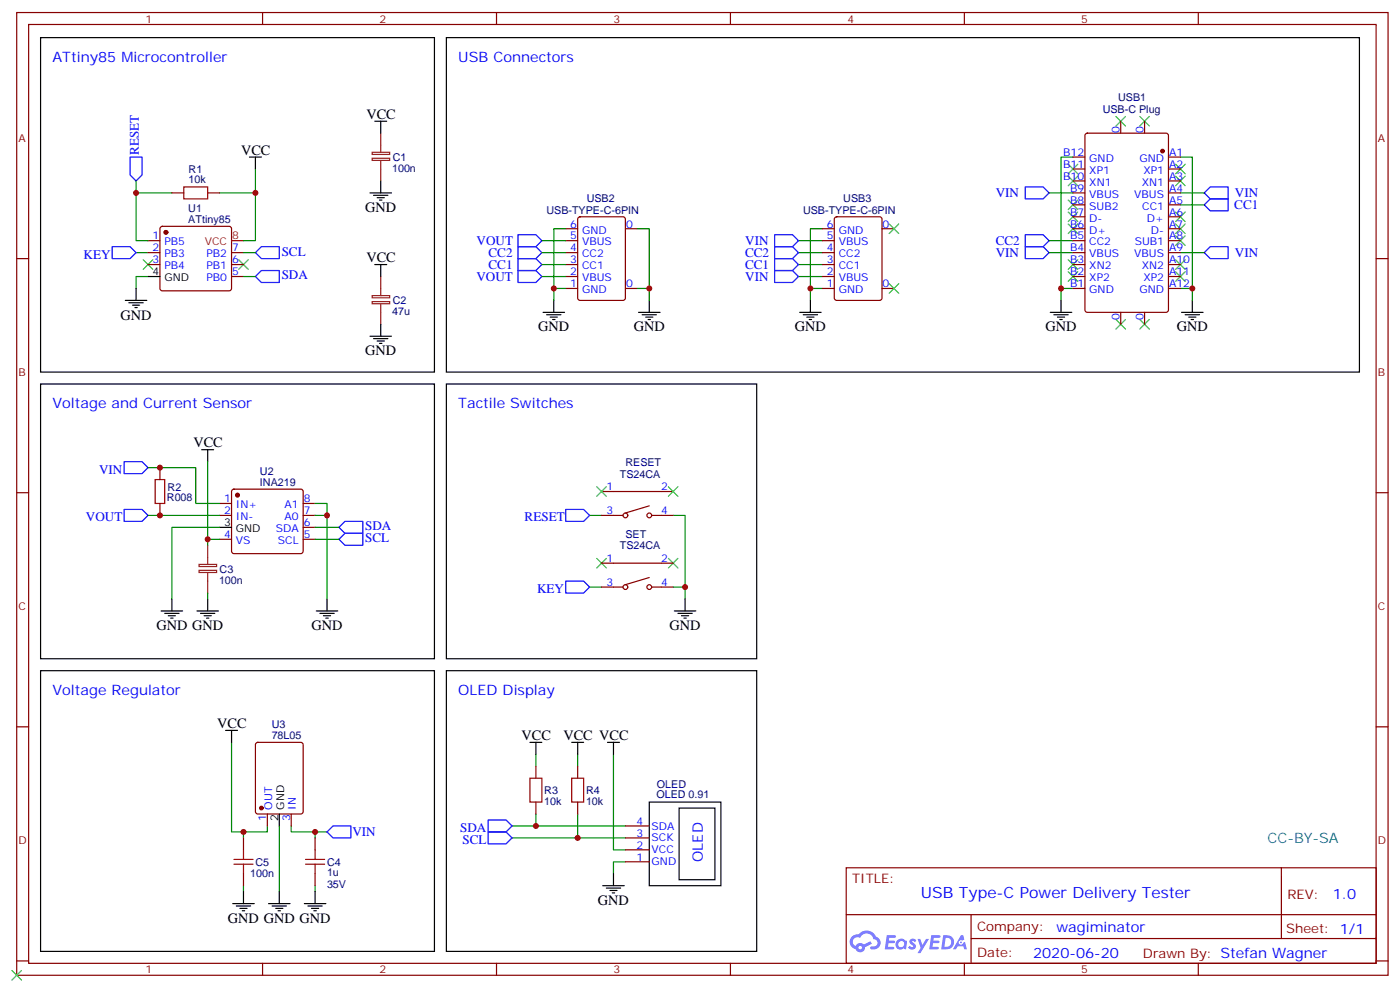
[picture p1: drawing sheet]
<svg xmlns="http://www.w3.org/2000/svg" width="414mm" height="293mm" viewBox="0 0 414 293" stroke-linecap="round" stroke-linejoin="round" font-family="sans-serif">
<g fill="none" stroke="#870000" stroke-width=".35">
<path d="M4.9 3.7h405.4v284.3h-405.4zM8.5 7.2h398.3v277.3h-398.3zM77.6 3.7v3.5M146.8 3.7v3.5M215.9 3.7v3.5M285 3.7v3.5M354.2 3.7v3.5M4.9 76.4h3.6M406.8 76.4h3.5M4.9 145.5h3.6M406.8 145.5h3.5M4.9 214.7h3.6"/>
<path d="M406.8 214.7h3.5M250.1 256.3h156.7v28.2h-156.7zM378.7 256.3l.1 20.9M250.2 270.1h156.4M287 277.2h119.6M287 270.1v14.2M4.9 283.8h3.6M77.6 284.5v3.5M146.8 284.5v3.5M215.9 284.5v3.5M285 284.5v3.5M354.2 284.5v3.5"/>
<path d="M406.8 283.8h3.5"/>
</g>
<g fill="#5487ff">
<path d="M269.1 277.5a1.22 1.22 0 0 1 1.7 .2l-.4 .6a.47 .47 0 0 0-.3-.4 .47 .47 0 0 0-.5 .2l.2 .2a1.14 1.14 0 0 1 .7 1.8 1.14 1.14 0 0 1-1.9 0l-.2-.2 .5-.6 .7 .5a.29 .29 0 0 0 .4-.3 .29 .29 0 0 0-.3-.3 1.04 1.04 0 0 1-.6-1.7z"/>
<path d="M262.1 276.2h2.4l.3 .2-.1 .5-1.9 .1-.1 .8h1.5l.4 .4-.4 .4h-1.6l-.2 1.1h1.8l.1 .3-.1 .3-2.7 .1z"/>
<path d="M275.3 276.2h2.3l.3 .2-.1 .5-1.8 .1-.1 .8h1.5l.3 .4-.4 .4-1.5-.1-.2 1.1 1.7 .1 .2 .3-.2 .3-2.6 .1z"/>
<path d="M284 276.2h.7l.3 1.3-.6 .3a.69 .69 0 0 0-1 .3 .69 .69 0 0 0 .5 .9 .69 .69 0 0 0 .8-.6l.5-.2 .6 2.2h-.8l-.2-.9h-1.8l-.4 .9h-.9z"/>
<path d="M271.2 277.3h.8l.6 1.8 1.1-1.8h.9l-2.5 4.2h-.9l.9-1.5z"/>
<path d="M278.8 276.2l-.6 4.2h1.4a2.11 2.11 0 0 0 2.4-2.1 2.11 2.11 0 0 0-2.5-2.1zM279.5 277a1.39 1.39 0 0 1 1.7 1.4 1.39 1.39 0 0 1-1.8 1.2h-.3z"/>
<path d="M265.1 277.8a1.54 1.54 0 0 0-.1 2.2 1.54 1.54 0 0 0 2.2 .1l.6 .3 .3-2.3-.2-.3h-.4a1.49 1.49 0 0 0-2.4 0zM265.4 278.8a.94 .94 0 0 1 1.8 0 .94 .94 0 0 1-1.8 0z"/>
<path d="M251.8 276.6a2.18 2.18 0 0 0 1.1 3.7 1.44 1.44 0 0 0 1.6 .9 1.44 1.44 0 0 0 1.2-1.4l2-1.1-.4-.7-2 1a1.47 1.47 0 0 0-2.4 .4 1.39 1.39 0 0 1-.7-1.9 1.39 1.39 0 0 1 2-.5 2.12 2.12 0 0 1 2.2-1.3 2.12 2.12 0 0 1 1.9 1.7 1.14 1.14 0 0 1 1.1 1.4 1.14 1.14 0 0 1-1.7 .7 .43 .43 0 0 0-.5 .4 .43 .43 0 0 0 .4 .5 1.98 1.98 0 0 0 2.5-1.2 1.98 1.98 0 0 0-1.2-2.6 3.1 3.1 0 0 0-5.3-.6l-.8 .1zM253.7 279.9a.55 .55 0 0 1 1.1 0 .55 .55 0 0 1-1.1 0z"/>
<circle cx="284" cy="278.3" r=".26"/>
</g>
<g fill="none" stroke="#008700" stroke-width=".35">
<path d="M40.2 53.4v3.6M50.8 57h-10.6v14.1h3.5M64.9 57h10.6M75.5 49.9v21.2h-3.5M310.1 57h7M317.1 46.4h-3.5v42.3M348.9 46.4h3.5v42.3M348.9 57h7.1M40.2 74.6h3.5M72 74.6h3.5M160.2 74.6h7M160.2 71.1h7"/>
<path d="M160.2 78.1h7M167.2 67.6h-3.5v17.6M188.4 67.6h3.5v21.1M236 74.6h7.1M236 71.1h7.1M236 78.1h7.1M243.1 67.6h-3.6v17.6M310.1 74.6h7M310.1 71.1h7M348.9 74.6h7.1M348.9 60.5h7.1M43.7 81.7h-3.5v3.5"/>
<path d="M72 81.7h3.5M160.2 81.7h7M167.2 85.2h-3.5v3.5M188.4 85.2h3.5M236 81.7h7.1M243.1 85.2h-3.6v3.5M313.6 85.2h3.5M348.9 85.2h3.5M43.7 138.1h14.2v10.6h7M61.4 136.3v23h3.5M43.7 152.2h21.2M61.4 159.3v1.7"/>
<path d="M64.9 155.8h-14.1v21.1M93.1 148.7h3.6v28.2M93.1 152.2h3.6M93.1 155.8h7.1M93.1 159.3h7.1M174.3 152.2h3.5M199 152.2h3.5v21.2M61.4 175.2v1.7M174.3 173.4h3.5M199 173.4h3.5v3.5M68.4 219.3v26.4h10.6v-1.8M158.4 222.8v3.5"/>
<path d="M170.7 222.8v3.5M181.3 222.8v28.2h3.6M72 245.7v1.8M82.5 243.9v19.4M86.1 243.9v1.8h10.6M93.1 245.7v1.8M151.3 243.9h33.6M151.3 247.5h33.6M158.4 240.4v3.5M170.7 240.4v7.1M184.9 254.5h-3.6v3.6M72 261.6v1.7"/>
<path d="M93.1 261.6v1.7"/>
</g>
<g fill="none" stroke="#000" stroke-width=".35">
<path d="M12 11.1h116.4v98.8h-116.4zM131.9 11.1h269.9v98.8h-269.9zM110.8 35.8h3.5M112.5 35.8v3.5M73.7 46.4h3.6M75.5 46.4v3.5M109.4 57h6.3M110.4 57.7h4.3M111.5 58.4h2.1M112.2 59.1h.7M112.5 53.4v3.6M110.8 78.1h3.5"/>
<path d="M112.5 78.1v3.6M37 88.7h6.4M38.1 89.4h4.2M39.2 90.1h2.1M39.9 90.8h.7M40.2 85.2v3.5M43.7 81.7h3.6M109.4 99.3h6.3M112.5 95.8v3.5M160.5 92.3h6.4M161.6 93h4.2M162.6 93.7h2.1"/>
<path d="M163.3 94.4h.7M163.7 88.7v3.6M188.7 92.3h6.4M189.8 93h4.2M190.9 93.7h2.1M191.6 94.4h.7M191.9 88.7v3.6M236.4 92.3h6.3M237.4 93h4.3M238.5 93.7h2.1M239.2 94.4h.7M239.5 88.7v3.6"/>
<path d="M310.4 92.3h6.4M311.5 93h4.2M312.6 93.7h2.1M313.3 94.4h.7M313.6 88.7v3.6M349.2 92.3h6.4M350.3 93h4.2M351.4 93.7h2.1M352.1 94.4h.7M352.4 88.7v3.6M12 113.4h116.4v81.2h-116.4zM110.4 100h4.3"/>
<path d="M111.5 100.7h2.1M112.2 101.4h.7M131.9 113.4h91.8v81.2h-91.8zM59.6 132.8h3.5M61.4 132.8v3.5M64.9 155.8h3.5M50.8 176.9v3.5M61.4 176.9v3.5M96.7 176.9v3.5M202.5 176.9v3.5M12 198.1h116.4v82.9h-116.4zM47.6 180.4h6.4"/>
<path d="M48.7 181.2h4.2M49.7 181.9h2.2M50.4 182.6h.8M58.2 180.4h6.4M59.3 181.2h4.2M60.3 181.9h2.1M61 182.6h.7M93.5 180.4h6.3M94.5 181.2h4.3M95.6 181.9h2.1M96.3 182.6h.7M131.9 198.1h91.8v82.9h-91.8z"/>
<path d="M199.3 180.4h6.4M200.4 181.2h4.2M201.4 181.9h2.2M202.1 182.6h.7M66.7 215.7h3.5M68.4 215.7v3.6M156.6 219.3h3.6M158.4 219.3v3.5M169 219.3h3.5M170.7 219.3v3.5M179.6 219.3h3.5M181.3 219.3v3.5"/>
<path d="M191.9 236.9h21.2v24.7h-21.2zM200.7 238.7h10.6v21.1h-10.6zM82.5 240.4v3.5M181.3 258.1v3.5M68.8 266.9h6.3M69.8 267.6h4.3M70.9 268.3h2.1M71.6 269h.7M72 263.3v3.6M79.4 266.9h6.3M80.4 267.6h4.3M81.5 268.3h2.1"/>
<path d="M82.2 269h.7M82.5 263.3v3.6M90 266.9h6.3M91 267.6h4.2M92.1 268.3h2.1M92.8 269h.7M93.1 263.3v3.6M178.2 261.6h6.3M179.2 262.3h4.2M180.3 263h2.1M181 263.7h.7"/>
</g>
<path d="M54.3 55.2h7.1v3.5h-7.1zM45.9 141.6h2.8v7.1h-2.8zM156.6 229.8h3.6v7.1h-3.6zM169 229.8h3.5v7.1h-3.5zM69.1 253.8h5.7M69.1 255.2h5.7M72 251v2.8M72 255.2v2.9M90.3 253.8h5.7M90.3 255.2h5.7M93.1 251v2.8M93.1 255.2v2.9" fill="none" stroke="#a10000" stroke-width=".35"/>
<g fill="none" stroke="#870000" stroke-width=".35">
<path d="M320.9 39.5l.5-.2h23.3l.6 .5 .1 51.7-.5 .7-23.5 .1-.7-.5v-51.8zM331.3 35.8v3.5M338.3 35.8v3.5M50.8 57h3.5M61.4 57h3.5M317.1 57h3.6M317.1 46.4h3.6M317.1 49.9h3.6M317.1 53.4h3.6M345.4 57h3.5M345.4 46.4h3.5M345.4 49.9h3.5"/>
<path d="M345.4 53.4h3.5M43.7 71.1h3.6M43.7 74.6h3.6M43.7 78.1h3.6M47.5 67.1l.5-.2h19.7l.5 .2 .2 .5v17.6l-.2 .5-.5 .2h-19.7l-.5-.2-.2-.5v-17.6zM68.4 74.6h3.6M68.4 78.1h3.6M167.2 71.1h3.5M167.2 74.6h3.5M167.2 78.1h3.5M167.2 67.6h3.5M171 64.2l.4-.2h12.7l.7 .5 .1 23.5-.5 .7h-13l-.6-.4-.1-23.6z"/>
<path d="M184.9 67.6h3.5M243.1 71.1h3.5M243.1 74.6h3.5M243.1 78.1h3.5M243.1 67.6h3.5M246.8 64.2l.5-.2h12.7l.6 .5 .1 23.5-.5 .7h-12.9l-.7-.4v-23.6zM260.7 67.6h3.5M317.1 71.1h3.6M317.1 74.6h3.6M317.1 78.1h3.6M317.1 67.6h3.6M317.1 60.5h3.6"/>
<path d="M317.1 64h3.6M345.4 71.1h3.5M345.4 74.6h3.5M345.4 78.1h3.5M345.4 67.6h3.5M345.4 60.5h3.5M345.4 64h3.5M68.4 81.7h3.6M167.2 81.7h3.5M167.2 85.2h3.5M184.9 85.2h3.5M243.1 81.7h3.5"/>
<path d="M243.1 85.2h3.5M260.7 85.2h3.5M317.1 81.7h3.6M317.1 85.2h3.6M331.3 92.3v3.5M338.3 92.3v3.5M345.4 81.7h3.5M345.4 85.2h3.5M47.3 138.1v3.5M47.3 148.7v3.5M64.9 152.2h3.5M64.9 148.7h3.5"/>
<path d="M64.9 159.3h3.5M68.7 144.7l.4-.2h19.8l.5 .2 .2 .5v17.6l-.2 .5-.5 .2h-19.8l-.5-.2-.2-.5v-17.6zM89.6 152.2h3.5M89.6 148.7h3.5M89.6 159.3h3.5M89.6 155.8h3.5M177.8 152.2h6.3M177.8 145.2h21.2M191.9 149.4l-7 2.1M192.6 152.2h6.4M177.8 173.4h6.3M177.8 166.3h21.2"/>
<path d="M191.9 170.6l-7 2.1M192.6 173.4h6.4M75.7 219.5l.5-.2h12.7l.7 .4v20l-.5 .7h-12.9l-.7-.4v-20zM158.4 226.3v3.5M158.4 236.9v3.5M170.7 226.3v3.5M170.7 236.9v3.5M72 247.5v3.5M72 258.1v3.5M79 240.4v3.5M86.1 240.4v3.5M93.1 247.5v3.5"/>
<path d="M93.1 258.1v3.5M184.9 254.5h7M184.9 251h7M184.9 247.5h7M184.9 243.9h7"/>
<circle cx="184.9" cy="152.2" r=".71"/>
<circle cx="191.9" cy="152.2" r=".71"/>
<circle cx="184.9" cy="173.4" r=".71"/>
<circle cx="191.9" cy="173.4" r=".71"/>
</g>
<g fill="none" stroke="#3c3" stroke-width=".35">
<path d="M329.8 34.4l2.9 2.8M332.7 34.4l-2.9 2.8M336.9 34.4l2.8 2.8M339.7 34.4l-2.8 2.8M315.7 59.1l2.9 2.8M315.7 52l2.9 2.9M315.7 48.5l2.9 2.8M318.6 48.5l-2.9 2.8M318.6 59.1l-2.9 2.8M318.6 52l-2.9 2.9M347.5 52l2.8 2.9M347.5 48.5l2.8 2.8"/>
<path d="M350.3 48.5l-2.8 2.8M350.3 52l-2.8 2.9M42.3 76.7l2.9 2.9M45.2 76.7l-2.9 2.9M70.6 76.7l2.8 2.9M73.4 76.7l-2.8 2.9M262.8 66.1l2.8 2.9M265.6 66.1l-2.8 2.9M315.7 76.7l2.9 2.9M315.7 66.1l2.9 2.9M315.7 62.6l2.9 2.8M318.6 76.7l-2.9 2.9"/>
<path d="M318.6 66.1l-2.9 2.9M318.6 62.6l-2.9 2.8M347.5 62.6l2.8 2.8M347.5 66.1l2.8 2.9M347.5 69.7l2.8 2.8M347.5 76.7l2.8 2.9M350.3 76.7l-2.8 2.9M350.3 62.6l-2.8 2.8M350.3 66.1l-2.8 2.9M350.3 69.7l-2.8 2.8M262.8 83.8l2.8 2.8M265.6 83.8l-2.8 2.8"/>
<path d="M315.7 80.3l2.9 2.8M318.6 80.3l-2.9 2.8M329.8 94.4l2.9 2.8M332.7 94.4l-2.9 2.8M336.9 94.4l2.8 2.8M339.7 94.4l-2.8 2.8M347.5 80.3l2.8 2.8M350.3 80.3l-2.8 2.8M176.4 143.8l2.8 2.8M179.2 143.8l-2.8 2.8M197.6 143.8l2.8 2.8M200.4 143.8l-2.8 2.8"/>
<path d="M176.4 164.9l2.8 2.8M179.2 164.9l-2.8 2.8M197.6 164.9l2.8 2.8M200.4 164.9l-2.8 2.8M3.5 286.6l2.8 2.9M6.3 286.6l-2.8 2.9"/>
</g>
<g fill="none" stroke="#00f" stroke-width=".35">
<path d="M38.5 46.4h3.5v5.3l-1.8 1.7-1.7-1.7zM303 55.2h5.3l1.8 1.8-1.8 1.7h-5.3zM356 57l1.7-1.8h5.3v3.5h-5.3zM33.2 72.8h5.3l1.7 1.8-1.7 1.8h-5.3zM77.3 72.8h5.2v3.6h-5.2l-1.8-1.8zM153.1 69.3h5.3l1.8 1.8-1.8 1.7h-5.3zM153.1 72.8h5.3l1.8 1.8-1.8 1.8h-5.3zM153.1 76.4h5.3l1.8 1.7-1.8 1.8h-5.3zM153.1 79.9h5.3l1.8 1.8-1.8 1.7h-5.3zM229 79.9h5.2l1.8 1.8-1.8 1.7h-5.2zM229 76.4h5.2l1.8 1.7-1.8 1.8h-5.2zM229 72.8h5.2l1.8 1.8-1.8 1.8h-5.2z"/>
<path d="M229 69.3h5.2l1.8 1.8-1.8 1.7h-5.2zM303 69.3h5.3l1.8 1.8-1.8 1.7h-5.3zM303 72.8h5.3l1.8 1.8-1.8 1.8h-5.3zM356 60.5l1.7-1.8h5.3v3.6h-5.3zM356 74.6l1.7-1.8h5.3v3.6h-5.3zM75.5 81.7l1.8-1.8h5.2v3.5h-5.2zM36.7 136.3h5.3l1.7 1.8-1.7 1.8h-5.3zM36.7 150.5h5.3l1.7 1.7-1.7 1.8h-5.3zM100.2 159.3l1.8-1.8h5.2v3.5h-5.2zM100.2 155.8l1.8-1.8h5.2v3.5h-5.2zM167.2 150.5h5.3l1.8 1.7-1.8 1.8h-5.3zM167.2 171.6h5.3l1.8 1.8-1.8 1.8h-5.3z"/>
<path d="M96.7 245.7l1.7-1.8h5.3v3.6h-5.3zM144.3 242.2h5.3l1.7 1.7-1.7 1.8h-5.3zM144.3 245.7h5.3l1.7 1.8-1.7 1.7h-5.3z"/>
</g>
<g fill="#870000" stroke="#870000" stroke-width=".35">
<circle cx="70.2" cy="146.2" r=".53"/>
<circle cx="49" cy="68.6" r=".53"/>
<circle cx="77.3" cy="238.7" r=".53"/>
<circle cx="343.6" cy="44.6" r=".53"/>
</g>
<path d="M112.5 39.3v5.7M110 46.7h5.2v.7h-5.2zM110 45h5.2v.6h-5.2zM112.5 47.4v6M110 89.1h5.2v.6h-5.2zM110 87.3h5.2v.6h-5.2zM112.5 81.7v5.6M112.5 89.8v6M58.8 168.5h5.2v.6h-5.2zM58.8 166.7h5.2v.6h-5.2zM61.4 161v5.7M61.4 169.2v6" fill="none" stroke="#8c2424" stroke-width=".35"/>
<path d="M68.4 71.1h3.6" fill="none" stroke="#f00" stroke-width=".35"/>
<g fill="#c00">
<circle cx="239.5" cy="85.2" r=".88"/>
<circle cx="191.9" cy="85.2" r=".88"/>
<circle cx="72" cy="245.7" r=".88"/>
<circle cx="93.1" cy="245.7" r=".88"/>
<circle cx="163.7" cy="85.2" r=".88"/>
<circle cx="170.7" cy="247.5" r=".88"/>
<circle cx="158.4" cy="243.9" r=".88"/>
<circle cx="61.4" cy="159.3" r=".88"/>
<circle cx="47.3" cy="152.2" r=".88"/>
<circle cx="47.3" cy="138.1" r=".88"/>
<circle cx="96.7" cy="152.2" r=".88"/>
<circle cx="40.2" cy="57" r=".88"/>
<circle cx="75.5" cy="57" r=".88"/>
<circle cx="202.5" cy="173.4" r=".88"/>
<circle cx="352.4" cy="85.2" r=".88"/>
<circle cx="313.6" cy="85.2" r=".88"/>
</g>
<text font-size="4.6" fill="#00f" x="272.2" y="265.3">USB Type-C Power Delivery Tester</text>
<g font-size="4.2" fill="#00f">
<text x="15.5" y="18.2">ATtiny85 Microcontroller</text>
<text x="135.5" y="18.2">USB Connectors</text>
<text x="15.5" y="120.5">Voltage and Current Sensor</text>
<text x="135.5" y="120.5">Tactile Switches</text>
<text x="15.5" y="205.1">Voltage Regulator</text>
<text x="135.5" y="205.1">OLED Display</text>
<text x="207.8" y="254.5" transform="rotate(-90 207.8 254.5)">OLED</text>
<text x="393.9" y="265.6">1.0</text>
<text x="312.3" y="275.1">wagiminator</text>
<text x="305.4" y="282.9">2020-06-20</text>
</g>
<g font-size="4.2">
<text x="108.3" y="35.1">VCC</text>
<text x="71.3" y="45.7">VCC</text>
<text x="107.9" y="62.6">GND</text>
<text x="108.3" y="77.4">VCC</text>
<text x="35.6" y="94.4">GND</text>
<text x="159.1" y="97.9">GND</text>
<text x="187.3" y="97.9">GND</text>
<text x="234.9" y="97.9">GND</text>
<text x="309" y="97.9">GND</text>
<text x="347.8" y="97.9">GND</text>
<text x="107.9" y="105">GND</text>
<text x="57.1" y="132.1">VCC</text>
<text x="46.2" y="186.1">GND GND</text>
<text x="92.1" y="186.1">GND</text>
<text x="197.9" y="186.1">GND</text>
<text x="64.2" y="215">VCC</text>
<text x="154.2" y="218.5">VCC</text>
<text x="166.5" y="218.5">VCC VCC</text>
<text x="176.7" y="267.2">GND</text>
<text x="67.4" y="272.5">GND GND GND</text>
</g>
<text font-size="4.2" fill="#0099b0" x="374.6" y="248.9">CC-BY-SA</text>
<g font-size="3.9" fill="#00f">
<text x="41.1" y="45.7" transform="rotate(-90 41.1 45.7)">RESET</text>
<text x="294.3" y="58.3">VIN</text>
<text x="365" y="58.3">VIN</text>
<text x="364.8" y="61.8">CC1</text>
<text x="24.7" y="76.4">KEY</text>
<text x="83.3" y="75.5">SCL</text>
<text x="140.9" y="72.4">VOUT</text>
<text x="144.4" y="75.9">CC2</text>
<text x="220.2" y="75.9">CC2</text>
<text x="220.3" y="72.3">VIN</text>
<text x="294.3" y="72.4">CC2</text>
<text x="294.3" y="75.9">VIN</text>
<text x="365" y="75.9">VIN</text>
<text x="83.3" y="82.5">SDA</text>
<text x="140.8" y="82.9">VOUT</text>
<text x="144.4" y="79.5">CC1</text>
<text x="220.2" y="79.5">CC1</text>
<text x="220.3" y="82.9">VIN</text>
<text x="29.3" y="139.9">VIN</text>
<text x="25.4" y="154">VOUT</text>
<text x="155.1" y="153.8">RESET</text>
<text x="107.9" y="160.2">SCL</text>
<text x="107.9" y="156.7">SDA</text>
<text x="158.7" y="175">KEY</text>
<text x="136" y="245.6">SDA</text>
<text x="104.1" y="247">VIN</text>
<text x="136.7" y="249.1">SCL</text>
</g>
<g font-size="3.9" fill="#800">
<text x="251.9" y="260.9">TITLE:</text>
<text x="380.5" y="265.6">REV:</text>
<text x="288.8" y="275.1">Company:</text>
<text x="380.2" y="275.7">Sheet: 1/1</text>
<text x="288.8" y="282.8">Date:</text>
<text x="337.8" y="282.8">Drawn By: Stefan Wagner</text>
</g>
<g font-size="3.2" fill="#800">
<text x="43" y="6.7">1</text>
<text x="112.2" y="6.7">2</text>
<text x="181.3" y="6.7">3</text>
<text x="250.5" y="6.7">4</text>
<text x="319.6" y="6.7">5</text>
<text x="5.5" y="41.8">A</text>
<text x="407.3" y="41.8">A</text>
<text x="5.5" y="110.9">B</text>
<text x="407.3" y="110.9">B</text>
<text x="5.5" y="180.1">C</text>
<text x="407.3" y="180.1">C</text>
<text x="5.5" y="249.2">D</text>
<text x="407.3" y="249.2">D</text>
<text x="43" y="287.5">1</text>
<text x="112.2" y="287.5">2</text>
<text x="181.3" y="287.5">3</text>
<text x="250.5" y="287.5">4</text>
<text x="319.6" y="287.5">5</text>
</g>
<g font-size="3.2" fill="#000080">
<text x="330.5" y="29.9">USB1</text>
<text x="325.9" y="33.5">USB-C Plug</text>
<text x="116.1" y="47.5">C1</text>
<text x="55.8" y="51">R1</text>
<text x="115.9" y="50.7">100n</text>
<text x="55.7" y="54.2">10k</text>
<text x="173.4" y="59.6">USB2</text>
<text x="249.3" y="59.6">USB3</text>
<text x="55.7" y="65.8">ATtiny85</text>
<text x="55.7" y="62.6">U1</text>
<text x="161.5" y="63.1">USB-TYPE-C-6PIN</text>
<text x="237.4" y="63.1">USB-TYPE-C-6PIN</text>
<text x="116.1" y="89.9">C2</text>
<text x="115.9" y="93">47u</text>
<text x="184.9" y="137.6">RESET</text>
<text x="76.8" y="143.4">INA219</text>
<text x="76.8" y="140.2">U2</text>
<text x="183.2" y="141.1">TS24CA</text>
<text x="49.3" y="148.1">R008</text>
<text x="49.5" y="144.9">R2</text>
<text x="184.9" y="158.8">SET</text>
<text x="183.2" y="162.3">TS24CA</text>
<text x="64.7" y="172.4">100n</text>
<text x="64.9" y="169.2">C3</text>
<text x="80.3" y="215">U3</text>
<text x="80.3" y="218.2">78L05</text>
<text x="194.2" y="232.7">OLED</text>
<text x="160.9" y="237.7">10k</text>
<text x="160.9" y="234.5">R3</text>
<text x="173.2" y="237.7">10k</text>
<text x="173.2" y="234.5">R4</text>
<text x="194" y="235.8">OLED 0.91</text>
<text x="75.5" y="255.7">C5</text>
<text x="96.7" y="255.7">C4</text>
<text x="74" y="258.9">100n</text>
<text x="96.7" y="262.3">35V</text>
<text x="96.7" y="258.8">1u</text>
</g>
<g font-size="3.2" fill="#00f">
<text x="330.9" y="39.2" transform="rotate(-90 330.9 39.2)">0</text>
<text x="338" y="39.2" transform="rotate(-90 338 39.2)">0</text>
<text x="314.3" y="46">B12</text>
<text x="322" y="47.8">GND</text>
<text x="336.8" y="47.8">GND</text>
<text x="345.5" y="46">A1</text>
<text x="314.3" y="49.6">B11</text>
<text x="314.3" y="53.1">B10</text>
<text x="322" y="51.3">XP1</text>
<text x="338" y="51.3">XP1</text>
<text x="345.5" y="49.6">A2</text>
<text x="345.5" y="53.1">A3</text>
<text x="316.3" y="56.6">B9</text>
<text x="322" y="58.4">VBUS</text>
<text x="322" y="54.9">XN1</text>
<text x="335.2" y="58.4">VBUS</text>
<text x="337.5" y="54.9">XN1</text>
<text x="345.5" y="56.6">A4</text>
<text x="316.3" y="60.1">B8</text>
<text x="316.3" y="63.7">B7</text>
<text x="322" y="61.9">SUB2</text>
<text x="322" y="65.4">D-</text>
<text x="337.6" y="61.9">CC1</text>
<text x="339" y="65.4">D+</text>
<text x="345.5" y="60.1">A5</text>
<text x="345.5" y="63.7">A6</text>
<text x="45.1" y="70.7">1</text>
<text x="168.6" y="70.7">5</text>
<text x="168.6" y="67.2">6</text>
<text x="172" y="69">GND</text>
<text x="185" y="67.2">0</text>
<text x="244.4" y="70.7">5</text>
<text x="244.4" y="67.2">6</text>
<text x="247.9" y="69">GND</text>
<text x="260.9" y="67.2">0</text>
<text x="316.3" y="67.2">B6</text>
<text x="316.3" y="70.7">B5</text>
<text x="322" y="69">D+</text>
<text x="340.2" y="69">D-</text>
<text x="345.5" y="67.2">A7</text>
<text x="345.5" y="70.7">A8</text>
<text x="45.1" y="74.3">2</text>
<text x="45.1" y="77.8">3</text>
<text x="48.6" y="72.5">PB5</text>
<text x="48.6" y="76">PB3</text>
<text x="61" y="76">PB2</text>
<text x="68.6" y="77.8">6</text>
<text x="68.6" y="74.3">7</text>
<text x="168.6" y="77.8">3</text>
<text x="168.6" y="74.3">4</text>
<text x="172" y="76">CC2</text>
<text x="172" y="72.5">VBUS</text>
<text x="244.4" y="77.8">3</text>
<text x="244.4" y="74.3">4</text>
<text x="247.9" y="76">CC2</text>
<text x="247.9" y="72.5">VBUS</text>
<text x="316.3" y="74.3">B4</text>
<text x="316.3" y="77.8">B3</text>
<text x="322" y="72.5">CC2</text>
<text x="322" y="76">VBUS</text>
<text x="335.2" y="76">VBUS</text>
<text x="335.4" y="72.5">SUB1</text>
<text x="345.5" y="74.3">A9</text>
<text x="345.5" y="77.8">A10</text>
<text x="48.6" y="79.6">PB4</text>
<text x="61" y="83.1">PB0</text>
<text x="61" y="79.6">PB1</text>
<text x="68.6" y="81.3">5</text>
<text x="168.6" y="81.3">2</text>
<text x="172" y="83.1">VBUS</text>
<text x="172" y="79.6">CC1</text>
<text x="244.4" y="81.3">2</text>
<text x="247.9" y="83.1">VBUS</text>
<text x="247.9" y="79.6">CC1</text>
<text x="316.3" y="81.3">B2</text>
<text x="322" y="79.6">XN2</text>
<text x="322" y="83.1">XP2</text>
<text x="337.5" y="79.6">XN2</text>
<text x="338" y="83.1">XP2</text>
<text x="345.5" y="81.3">A11</text>
<text x="168.6" y="84.8">1</text>
<text x="172" y="86.6">GND</text>
<text x="185" y="84.8">0</text>
<text x="244.4" y="84.8">1</text>
<text x="247.9" y="86.6">GND</text>
<text x="260.9" y="84.8">0</text>
<text x="316.3" y="84.8">B1</text>
<text x="322" y="86.6">GND</text>
<text x="336.8" y="86.6">GND</text>
<text x="345.5" y="84.8">A12</text>
<text x="330.9" y="94.4" transform="rotate(-90 330.9 94.4)">0</text>
<text x="338" y="94.4" transform="rotate(-90 338 94.4)">0</text>
<text x="66.2" y="148.3">1</text>
<text x="89.8" y="148.3">8</text>
<text x="179.3" y="144.8">1</text>
<text x="195.4" y="144.8">2</text>
<text x="66.2" y="151.9">2</text>
<text x="69.7" y="150.1">IN+</text>
<text x="69.7" y="153.6">IN-</text>
<text x="84.1" y="153.6">A0</text>
<text x="84.1" y="150.1">A1</text>
<text x="89.8" y="155.4">6</text>
<text x="89.8" y="151.9">7</text>
<text x="179.3" y="151.9">3</text>
<text x="195.4" y="151.9">4</text>
<text x="66.2" y="158.9">4</text>
<text x="69.7" y="160.7">VS</text>
<text x="81.5" y="157.2">SDA</text>
<text x="82.2" y="160.7">SCL</text>
<text x="89.8" y="158.9">5</text>
<text x="179.3" y="166">1</text>
<text x="195.4" y="166">2</text>
<text x="179.3" y="173">3</text>
<text x="195.4" y="173">4</text>
<text x="80.4" y="239.1" transform="rotate(-90 80.4 239.1)">OUT</text>
<text x="87.5" y="239.1" transform="rotate(-90 87.5 239.1)">IN</text>
<text x="78.7" y="242.6" transform="rotate(-90 78.7 242.6)">1</text>
<text x="85.7" y="242.6" transform="rotate(-90 85.7 242.6)">3</text>
<text x="188.1" y="243.6">4</text>
<text x="192.6" y="245">SDA</text>
<text x="188.1" y="250.6">2</text>
<text x="188.1" y="247.1">3</text>
<text x="192.6" y="248.5">SCK</text>
<text x="188.1" y="254.2">1</text>
<text x="192.6" y="255.6">GND</text>
<text x="192.6" y="252.1">VCC</text>
</g>
<g font-size="3.2" fill="#f00">
<text x="68.6" y="70.7">8</text>
<text x="60.5" y="72.5">VCC</text>
</g>
<g font-size="3.2">
<text x="45.1" y="81.3">4</text>
<text x="48.6" y="83.1">GND</text>
<text x="66.2" y="155.4">3</text>
<text x="69.7" y="157.2">GND</text>
<text x="84" y="239.1" transform="rotate(-90 84 239.1)">GND</text>
<text x="82.2" y="242.6" transform="rotate(-90 82.2 242.6)">2</text>
</g>
</svg>
